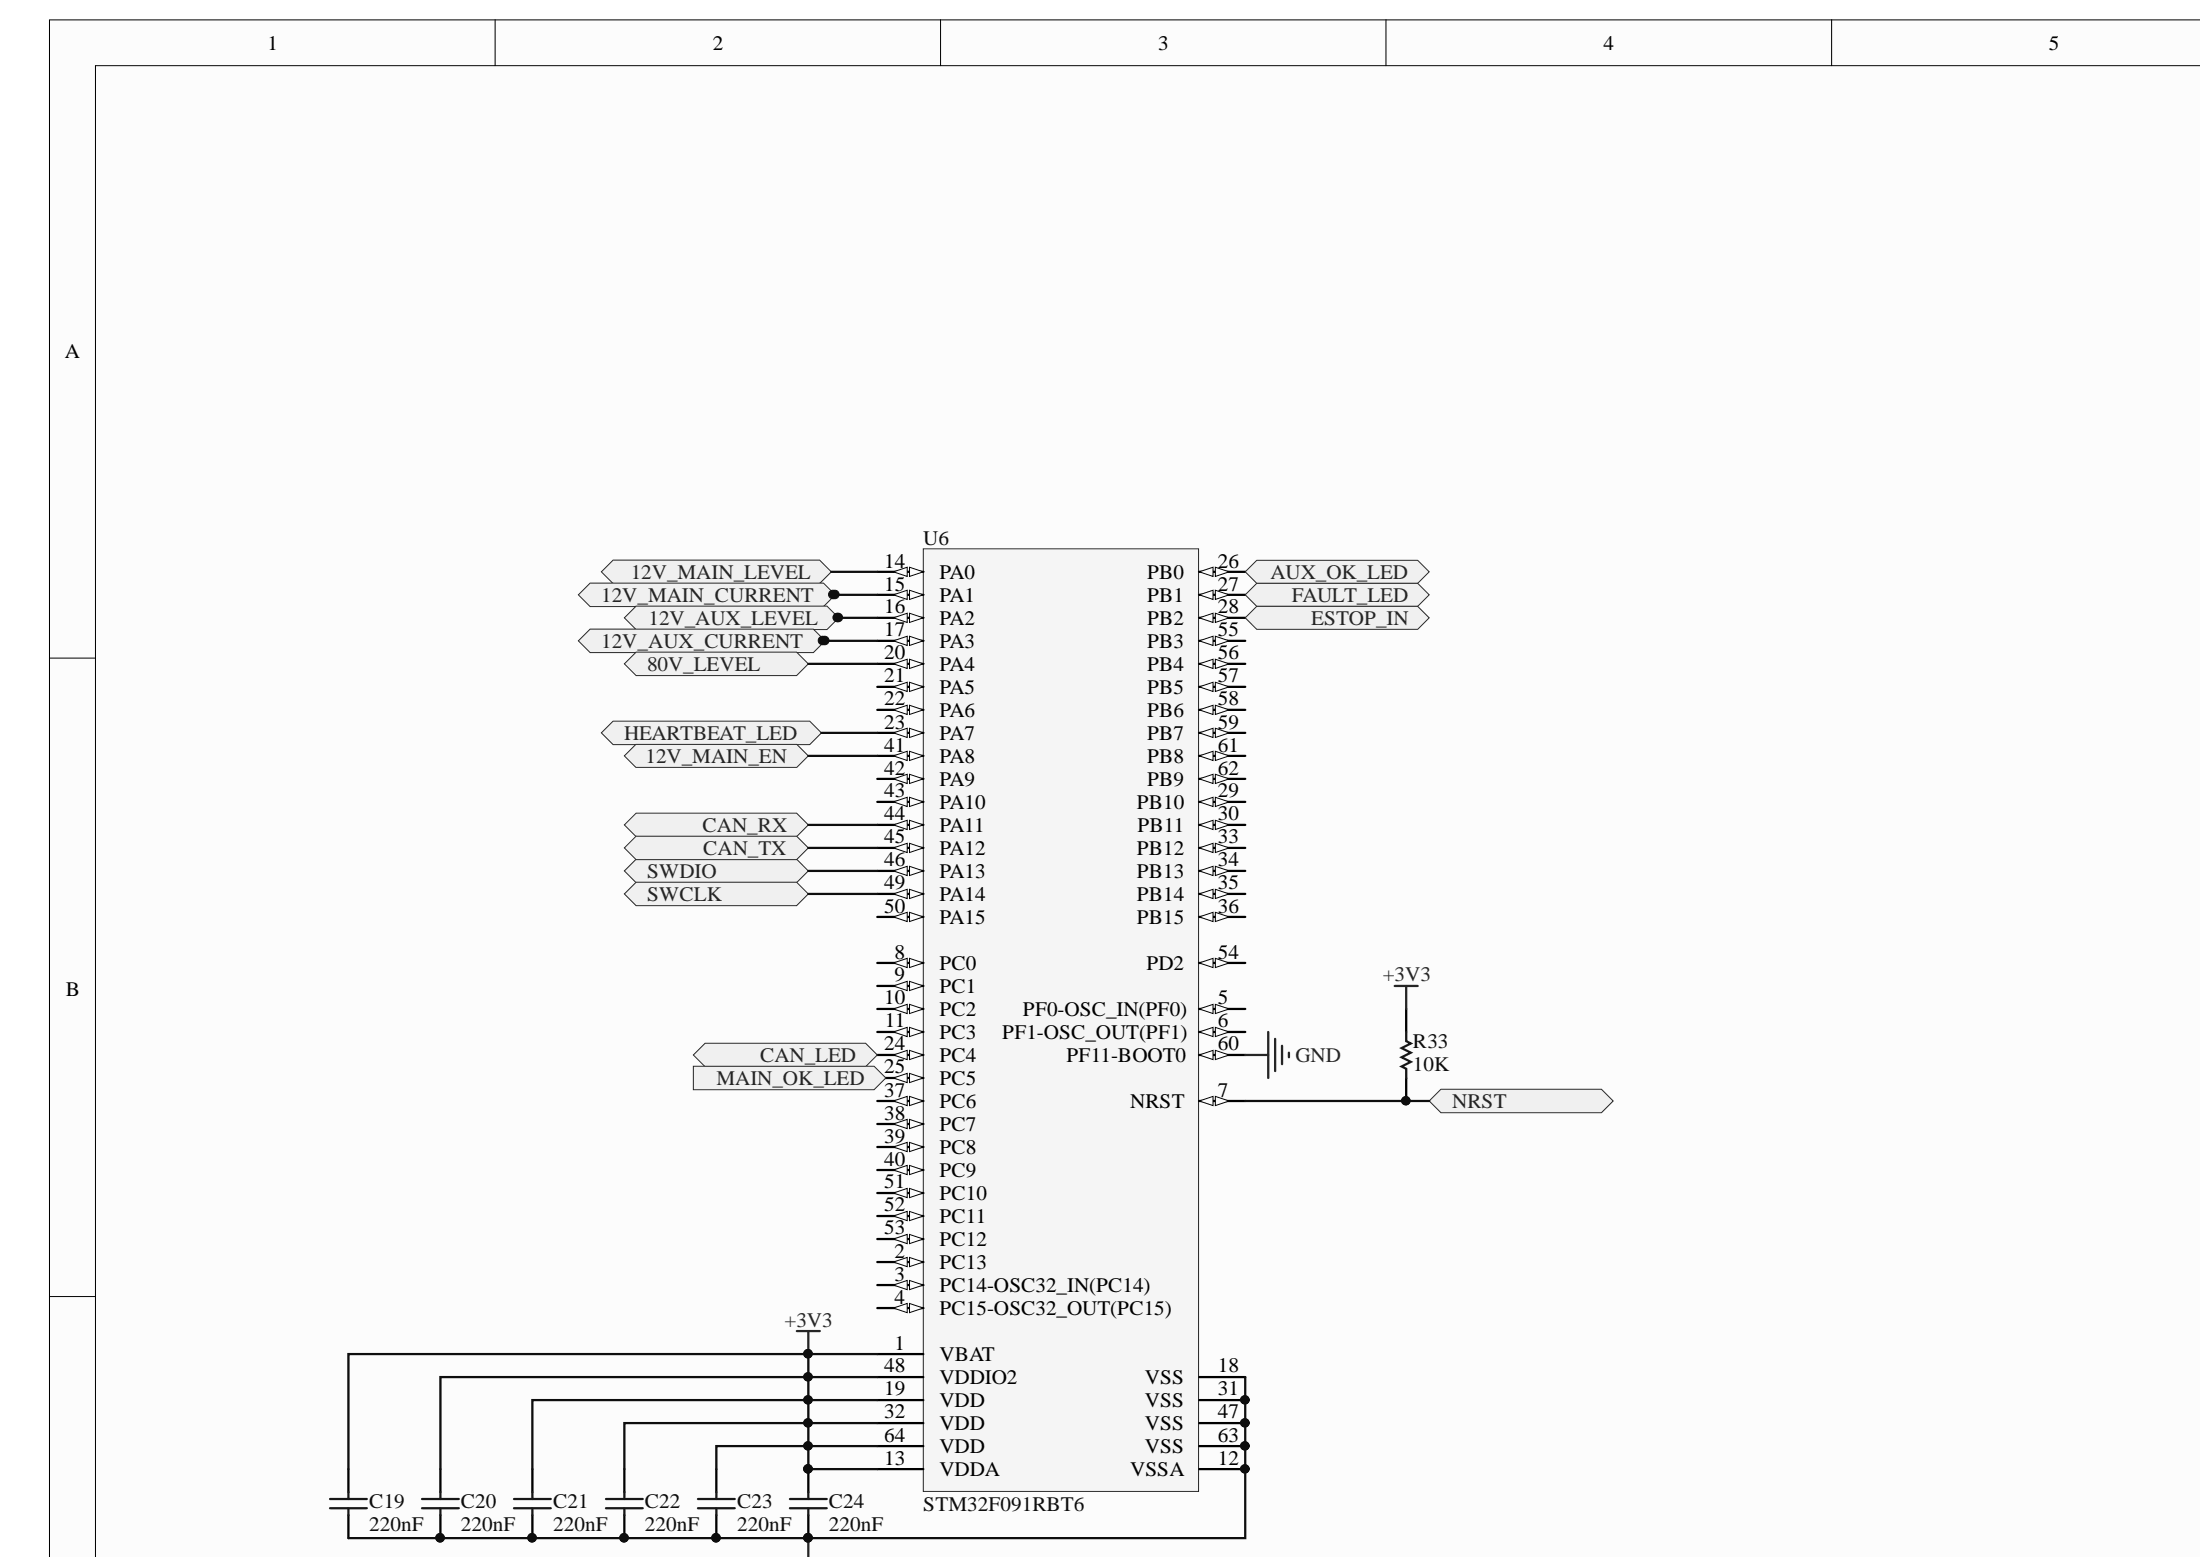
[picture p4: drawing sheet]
<svg xmlns="http://www.w3.org/2000/svg" width="252mm" height="178mm" viewBox="0 0 252 178" stroke-linecap="round" stroke-linejoin="round" font-family="sans-serif">
<g fill="#fcfcfc" stroke="#000" stroke-width=".11">
<path d="M5.7 2.3h246.2v175.9h-246.2z"/>
<path d="M10.9 7.5h241v170.7h-241z"/>
</g>
<path d="M56.7 2.2v5.3M107.7 2.2v5.3M158.7 2.2v5.3M209.7 2.2v5.3M5.7 75.3h5.2M5.7 148.4h5.2" fill="none" stroke="#000" stroke-width=".11"/>
<path d="M105.7 62.8h31.5v107.8h-31.5z" fill="#f5f5f5" stroke="#262626" stroke-width=".11"/>
<path d="M100.4 115.4h5.3" fill="none" stroke="#000" stroke-width=".26"/>
<g fill="#fcfcfc" stroke="#000" stroke-width=".11">
<path d="M104.1 114.9l1.6 .5-1.6 .6z"/>
<path d="M102.3 115.4l1.6-.5v1.1z"/>
</g>
<path d="M100.4 118.1h5.3" fill="none" stroke="#000" stroke-width=".26"/>
<g fill="#fcfcfc" stroke="#000" stroke-width=".11">
<path d="M104.1 117.6l1.6 .5-1.6 .5z"/>
<path d="M102.3 118.1l1.6-.5v1z"/>
</g>
<path d="M100.4 65.4h5.3" fill="none" stroke="#000" stroke-width=".26"/>
<g fill="#fcfcfc" stroke="#000" stroke-width=".11">
<path d="M104.1 64.9l1.6 .5-1.6 .6z"/>
<path d="M102.3 65.4l1.6-.5v1.1z"/>
</g>
<path d="M100.4 68.1h5.3" fill="none" stroke="#000" stroke-width=".26"/>
<g fill="#fcfcfc" stroke="#000" stroke-width=".11">
<path d="M104.1 67.5l1.6 .6-1.6 .5z"/>
<path d="M102.3 68.1l1.6-.6v1.1z"/>
</g>
<path d="M100.4 70.7h5.3" fill="none" stroke="#000" stroke-width=".26"/>
<g fill="#fcfcfc" stroke="#000" stroke-width=".11">
<path d="M104.1 70.2l1.6 .5-1.6 .5z"/>
<path d="M102.3 70.7l1.6-.5v1z"/>
</g>
<path d="M100.4 73.3h5.3" fill="none" stroke="#000" stroke-width=".26"/>
<g fill="#fcfcfc" stroke="#000" stroke-width=".11">
<path d="M104.1 72.8l1.6 .5-1.6 .6z"/>
<path d="M102.3 73.3l1.6-.5v1.1z"/>
</g>
<path d="M100.4 144.4h5.3" fill="none" stroke="#000" stroke-width=".26"/>
<g fill="#fcfcfc" stroke="#000" stroke-width=".11">
<path d="M104.1 143.9l1.6 .5-1.6 .5z"/>
<path d="M102.3 144.4l1.6-.5v1z"/>
</g>
<path d="M100.4 76h5.3" fill="none" stroke="#000" stroke-width=".26"/>
<g fill="#fcfcfc" stroke="#000" stroke-width=".11">
<path d="M104.1 75.4l1.6 .6-1.6 .5z"/>
<path d="M102.3 76l1.6-.6v1.1z"/>
</g>
<path d="M100.4 78.6h5.3" fill="none" stroke="#000" stroke-width=".26"/>
<g fill="#fcfcfc" stroke="#000" stroke-width=".11">
<path d="M104.1 78.1l1.6 .5-1.6 .5z"/>
<path d="M102.3 78.6l1.6-.5v1z"/>
</g>
<path d="M100.4 81.2h5.3" fill="none" stroke="#000" stroke-width=".26"/>
<g fill="#fcfcfc" stroke="#000" stroke-width=".11">
<path d="M104.1 80.7l1.6 .5-1.6 .6z"/>
<path d="M102.3 81.2l1.6-.5v1.1z"/>
</g>
<path d="M100.4 83.9h5.3" fill="none" stroke="#000" stroke-width=".26"/>
<g fill="#fcfcfc" stroke="#000" stroke-width=".11">
<path d="M104.1 83.3l1.6 .6-1.6 .5z"/>
<path d="M102.3 83.9l1.6-.6v1.1z"/>
</g>
<path d="M100.4 120.7h5.3" fill="none" stroke="#000" stroke-width=".26"/>
<g fill="#fcfcfc" stroke="#000" stroke-width=".11">
<path d="M104.1 120.2l1.6 .5-1.6 .5z"/>
<path d="M102.3 120.7l1.6-.5v1z"/>
</g>
<path d="M100.4 123.3h5.3" fill="none" stroke="#000" stroke-width=".26"/>
<g fill="#fcfcfc" stroke="#000" stroke-width=".11">
<path d="M104.1 122.8l1.6 .5-1.6 .6z"/>
<path d="M102.3 123.3l1.6-.5v1.1z"/>
</g>
<circle cx="100.4" cy="123.3" r=".48" fill="#0e0e0e" stroke="#0e0e0e" stroke-width=".11"/>
<path d="M137.3 65.4h5.3" fill="none" stroke="#000" stroke-width=".26"/>
<g fill="#fcfcfc" stroke="#000" stroke-width=".11">
<path d="M137.3 65.4l1.6-.5v1.1z"/>
<path d="M139.1 64.9l1.6 .5-1.6 .6z"/>
</g>
<path d="M137.3 68.1h5.3" fill="none" stroke="#000" stroke-width=".26"/>
<g fill="#fcfcfc" stroke="#000" stroke-width=".11">
<path d="M137.3 68.1l1.6-.6v1.1z"/>
<path d="M139.1 67.5l1.6 .6-1.6 .5z"/>
</g>
<path d="M137.3 70.7h5.3" fill="none" stroke="#000" stroke-width=".26"/>
<g fill="#fcfcfc" stroke="#000" stroke-width=".11">
<path d="M137.3 70.7l1.6-.5v1z"/>
<path d="M139.1 70.2l1.6 .5-1.6 .5z"/>
</g>
<path d="M137.3 91.8h5.3" fill="none" stroke="#000" stroke-width=".26"/>
<g fill="#fcfcfc" stroke="#000" stroke-width=".11">
<path d="M137.3 91.8l1.6-.6v1.1z"/>
<path d="M139.1 91.2l1.6 .6-1.6 .5z"/>
</g>
<path d="M100.4 147h5.3" fill="none" stroke="#000" stroke-width=".26"/>
<g fill="#fcfcfc" stroke="#000" stroke-width=".11">
<path d="M104.1 146.5l1.6 .5-1.6 .6z"/>
<path d="M102.3 147l1.6-.5v1.1z"/>
</g>
<path d="M137.3 94.4h5.3" fill="none" stroke="#000" stroke-width=".26"/>
<g fill="#fcfcfc" stroke="#000" stroke-width=".11">
<path d="M137.3 94.4l1.6-.5v1z"/>
<path d="M139.1 93.9l1.6 .5-1.6 .5z"/>
</g>
<path d="M137.3 97h5.3" fill="none" stroke="#000" stroke-width=".26"/>
<g fill="#fcfcfc" stroke="#000" stroke-width=".11">
<path d="M137.3 97l1.6-.5v1z"/>
<path d="M139.1 96.5l1.6 .5-1.6 .5z"/>
</g>
<path d="M137.3 99.7h5.3" fill="none" stroke="#000" stroke-width=".26"/>
<g fill="#fcfcfc" stroke="#000" stroke-width=".11">
<path d="M137.3 99.7l1.6-.6v1.1z"/>
<path d="M139.1 99.1l1.6 .6-1.6 .5z"/>
</g>
<path d="M137.3 102.3h5.3" fill="none" stroke="#000" stroke-width=".26"/>
<g fill="#fcfcfc" stroke="#000" stroke-width=".11">
<path d="M137.3 102.3l1.6-.5v1z"/>
<path d="M139.1 101.8l1.6 .5-1.6 .5z"/>
</g>
<path d="M137.3 104.9h5.3" fill="none" stroke="#000" stroke-width=".26"/>
<g fill="#fcfcfc" stroke="#000" stroke-width=".11">
<path d="M137.3 104.9l1.6-.5v1z"/>
<path d="M139.1 104.4l1.6 .5-1.6 .5z"/>
</g>
<path d="M100.4 126h5.3" fill="none" stroke="#000" stroke-width=".26"/>
<g fill="#fcfcfc" stroke="#000" stroke-width=".11">
<path d="M104.1 125.4l1.6 .6-1.6 .5z"/>
<path d="M102.3 126l1.6-.6v1.1z"/>
</g>
<path d="M100.4 128.6h5.3" fill="none" stroke="#000" stroke-width=".26"/>
<g fill="#fcfcfc" stroke="#000" stroke-width=".11">
<path d="M104.1 128.1l1.6 .5-1.6 .5z"/>
<path d="M102.3 128.6l1.6-.5v1z"/>
</g>
<path d="M100.4 131.2h5.3" fill="none" stroke="#000" stroke-width=".26"/>
<g fill="#fcfcfc" stroke="#000" stroke-width=".11">
<path d="M104.1 130.7l1.6 .5-1.6 .6z"/>
<path d="M102.3 131.2l1.6-.5v1.1z"/>
</g>
<path d="M100.4 149.7h5.3" fill="none" stroke="#000" stroke-width=".26"/>
<g fill="#fcfcfc" stroke="#000" stroke-width=".11">
<path d="M104.1 149.1l1.6 .6-1.6 .5z"/>
<path d="M102.3 149.7l1.6-.6v1.1z"/>
</g>
<path d="M100.4 133.9h5.3" fill="none" stroke="#000" stroke-width=".26"/>
<g fill="#fcfcfc" stroke="#000" stroke-width=".11">
<path d="M104.1 133.3l1.6 .6-1.6 .5z"/>
<path d="M102.3 133.9l1.6-.6v1.1z"/>
</g>
<path d="M100.4 86.5h5.3" fill="none" stroke="#000" stroke-width=".26"/>
<g fill="#fcfcfc" stroke="#000" stroke-width=".11">
<path d="M104.1 86l1.6 .5-1.6 .5z"/>
<path d="M102.3 86.5l1.6-.5v1z"/>
</g>
<path d="M100.4 89.1h5.3" fill="none" stroke="#000" stroke-width=".26"/>
<g fill="#fcfcfc" stroke="#000" stroke-width=".11">
<path d="M104.1 88.6l1.6 .5-1.6 .5z"/>
<path d="M102.3 89.1l1.6-.5v1z"/>
</g>
<path d="M100.4 91.8h5.3" fill="none" stroke="#000" stroke-width=".26"/>
<g fill="#fcfcfc" stroke="#000" stroke-width=".11">
<path d="M104.1 91.2l1.6 .6-1.6 .5z"/>
<path d="M102.3 91.8l1.6-.6v1.1z"/>
</g>
<path d="M100.4 94.4h5.3" fill="none" stroke="#000" stroke-width=".26"/>
<g fill="#fcfcfc" stroke="#000" stroke-width=".11">
<path d="M104.1 93.9l1.6 .5-1.6 .5z"/>
<path d="M102.3 94.4l1.6-.5v1z"/>
</g>
<path d="M100.4 97h5.3" fill="none" stroke="#000" stroke-width=".26"/>
<g fill="#fcfcfc" stroke="#000" stroke-width=".11">
<path d="M104.1 96.5l1.6 .5-1.6 .5z"/>
<path d="M102.3 97l1.6-.5v1z"/>
</g>
<path d="M100.4 99.7h5.3" fill="none" stroke="#000" stroke-width=".26"/>
<g fill="#fcfcfc" stroke="#000" stroke-width=".11">
<path d="M104.1 99.1l1.6 .6-1.6 .5z"/>
<path d="M102.3 99.7l1.6-.6v1.1z"/>
</g>
<path d="M100.4 102.3h5.3" fill="none" stroke="#000" stroke-width=".26"/>
<g fill="#fcfcfc" stroke="#000" stroke-width=".11">
<path d="M104.1 101.8l1.6 .5-1.6 .5z"/>
<path d="M102.3 102.3l1.6-.5v1z"/>
</g>
<path d="M137.3 115.4h5.3" fill="none" stroke="#000" stroke-width=".26"/>
<g fill="#fcfcfc" stroke="#000" stroke-width=".11">
<path d="M137.3 115.4l1.6-.5v1.1z"/>
<path d="M139.1 114.9l1.6 .5-1.6 .6z"/>
</g>
<path d="M100.4 104.9h5.3" fill="none" stroke="#000" stroke-width=".26"/>
<g fill="#fcfcfc" stroke="#000" stroke-width=".11">
<path d="M104.1 104.4l1.6 .5-1.6 .5z"/>
<path d="M102.3 104.9l1.6-.5v1z"/>
</g>
<path d="M100.4 136.5h5.3" fill="none" stroke="#000" stroke-width=".26"/>
<g fill="#fcfcfc" stroke="#000" stroke-width=".11">
<path d="M104.1 136l1.6 .5-1.6 .5z"/>
<path d="M102.3 136.5l1.6-.5v1z"/>
</g>
<path d="M100.4 139.1h5.3" fill="none" stroke="#000" stroke-width=".26"/>
<g fill="#fcfcfc" stroke="#000" stroke-width=".11">
<path d="M104.1 138.6l1.6 .5-1.6 .6z"/>
<path d="M102.3 139.1l1.6-.5v1.1z"/>
</g>
<path d="M100.4 141.8h5.3" fill="none" stroke="#000" stroke-width=".26"/>
<g fill="#fcfcfc" stroke="#000" stroke-width=".11">
<path d="M104.1 141.2l1.6 .6-1.6 .5z"/>
<path d="M102.3 141.8l1.6-.6v1.1z"/>
</g>
<path d="M137.3 110.2h5.3" fill="none" stroke="#000" stroke-width=".26"/>
<g fill="#fcfcfc" stroke="#000" stroke-width=".11">
<path d="M137.3 110.2l1.6-.5v1z"/>
<path d="M139.1 109.7l1.6 .5-1.6 .5z"/>
</g>
<path d="M137.3 73.3h5.3" fill="none" stroke="#000" stroke-width=".26"/>
<g fill="#fcfcfc" stroke="#000" stroke-width=".11">
<path d="M137.3 73.3l1.6-.5v1.1z"/>
<path d="M139.1 72.8l1.6 .5-1.6 .6z"/>
</g>
<path d="M137.3 76h5.3" fill="none" stroke="#000" stroke-width=".26"/>
<g fill="#fcfcfc" stroke="#000" stroke-width=".11">
<path d="M137.3 76l1.6-.6v1.1z"/>
<path d="M139.1 75.4l1.6 .6-1.6 .5z"/>
</g>
<path d="M137.3 78.6h5.3" fill="none" stroke="#000" stroke-width=".26"/>
<g fill="#fcfcfc" stroke="#000" stroke-width=".11">
<path d="M137.3 78.6l1.6-.5v1z"/>
<path d="M139.1 78.1l1.6 .5-1.6 .5z"/>
</g>
<path d="M137.3 81.2h5.3" fill="none" stroke="#000" stroke-width=".26"/>
<g fill="#fcfcfc" stroke="#000" stroke-width=".11">
<path d="M137.3 81.2l1.6-.5v1.1z"/>
<path d="M139.1 80.7l1.6 .5-1.6 .6z"/>
</g>
<path d="M137.3 83.9h5.3" fill="none" stroke="#000" stroke-width=".26"/>
<g fill="#fcfcfc" stroke="#000" stroke-width=".11">
<path d="M137.3 83.9l1.6-.6v1.1z"/>
<path d="M139.1 83.3l1.6 .6-1.6 .5z"/>
</g>
<path d="M137.3 118.1h5.3" fill="none" stroke="#000" stroke-width=".26"/>
<g fill="#fcfcfc" stroke="#000" stroke-width=".11">
<path d="M137.3 118.1l1.6-.5v1z"/>
<path d="M139.1 117.6l1.6 .5-1.6 .5z"/>
</g>
<path d="M137.3 120.7h5.3" fill="none" stroke="#000" stroke-width=".26"/>
<g fill="#fcfcfc" stroke="#000" stroke-width=".11">
<path d="M137.3 120.7l1.6-.5v1z"/>
<path d="M139.1 120.2l1.6 .5-1.6 .5z"/>
</g>
<path d="M137.3 86.5h5.3" fill="none" stroke="#000" stroke-width=".26"/>
<g fill="#fcfcfc" stroke="#000" stroke-width=".11">
<path d="M137.3 86.5l1.6-.5v1z"/>
<path d="M139.1 86l1.6 .5-1.6 .5z"/>
</g>
<path d="M137.3 89.1h5.3" fill="none" stroke="#000" stroke-width=".26"/>
<g fill="#fcfcfc" stroke="#000" stroke-width=".11">
<path d="M137.3 89.1l1.6-.5v1z"/>
<path d="M139.1 88.6l1.6 .5-1.6 .5z"/>
</g>
<path d="M137.3 126h5.3" fill="none" stroke="#000" stroke-width=".26"/>
<g fill="#fcfcfc" stroke="#000" stroke-width=".11">
<path d="M137.3 126l1.6-.6v1.1z"/>
<path d="M139.1 125.4l1.6 .6-1.6 .5z"/>
</g>
<path d="M100.4 110.2h5.3" fill="none" stroke="#000" stroke-width=".26"/>
<g fill="#fcfcfc" stroke="#000" stroke-width=".11">
<path d="M104.1 109.7l1.6 .5-1.6 .5z"/>
<path d="M102.3 110.2l1.6-.5v1z"/>
</g>
<path d="M100.4 112.8h5.3" fill="none" stroke="#000" stroke-width=".26"/>
<g fill="#fcfcfc" stroke="#000" stroke-width=".11">
<path d="M104.1 112.3l1.6 .5-1.6 .5z"/>
<path d="M102.3 112.8l1.6-.5v1z"/>
</g>
<path d="M100.4 154.9h5.3M100.4 157.6h5.3M137.3 157.6h5.3M100.4 168.1h5.3M100.4 160.2h5.3M100.4 162.8h5.3M100.4 165.5h5.3M137.3 168.1h5.3M137.3 160.2h5.3M137.3 162.8h5.3M137.3 165.5h5.3" fill="none" stroke="#000" stroke-width=".26"/>
<g fill="#0e0e0e" stroke="#0e0e0e" stroke-width=".11">
<circle cx="142.5" cy="168.1" r=".48"/>
<circle cx="142.5" cy="160.2" r=".48"/>
<circle cx="142.5" cy="162.8" r=".48"/>
<circle cx="142.5" cy="165.4" r=".48"/>
<circle cx="100.4" cy="123.3" r=".48"/>
</g>
<path d="M163.6 126l1.4-1.4h18.4l1.3 1.4-1.3 1.3h-18.4z" fill-rule="evenodd" fill="#f0f0f0" stroke="#262626" stroke-width=".11"/>
<path d="M39.9 168.1v2.6M39.9 173.4v2.6M50.4 168.1v2.6M50.4 173.4v2.6M61 168.1v2.6M61 173.4v2.6M71.5 168.1v2.6M71.5 173.4v2.6M82 168.1v2.6M82 173.4v2.6M92.5 168.1v2.6M92.5 173.4v2.6" fill="none" stroke="#000" stroke-width=".26"/>
<g fill="#0e0e0e" stroke="#0e0e0e" stroke-width=".11">
<circle cx="92.5" cy="176" r=".49"/>
<circle cx="92.5" cy="168.1" r=".48"/>
<circle cx="82" cy="176" r=".49"/>
<circle cx="71.4" cy="176" r=".49"/>
<circle cx="60.9" cy="176" r=".49"/>
<circle cx="50.4" cy="176" r=".49"/>
<circle cx="92.5" cy="154.9" r=".49"/>
<circle cx="92.5" cy="157.5" r=".48"/>
<circle cx="92.5" cy="160.2" r=".48"/>
<circle cx="92.5" cy="162.8" r=".48"/>
<circle cx="92.5" cy="165.4" r=".48"/>
</g>
<g fill="none" stroke="#1c1c1c" stroke-width=".26">
<path d="M37.8 171.5h4.2M37.8 172.6h4.2M39.9 170.7v.8M39.9 172.6v.8M48.3 171.5h4.2M48.3 172.6h4.2M50.4 170.7v.8M50.4 172.6v.8M58.8 171.5h4.3M58.8 172.6h4.3M61 170.7v.8M61 172.6v.8"/>
<path d="M69.4 171.5h4.2M69.4 172.6h4.2M71.5 170.7v.8M71.5 172.6v.8M79.9 171.5h4.2M79.9 172.6h4.2M82 170.7v.8M82 172.6v.8M90.4 171.5h4.3M90.4 172.6h4.3M92.5 170.7v.8M92.5 172.6v.8"/>
</g>
<path d="M92.5 154.9v13.2h7.9M100.4 157.6h-50v10.5M100.4 154.9h-60.5v13.2M142.6 157.6v18.4h-102.7M100.4 165.5h-18.4v2.6M100.4 162.8h-28.9v5.3M100.4 160.2h-39.4v7.9" fill="none" stroke="#0e0e0e" stroke-width=".26"/>
<path d="M91.2 152.3h2.7M92.5 152.3v2.6M92.5 176v2.2" fill="none" stroke="#262626" stroke-width=".26"/>
<g fill="#f0f0f0" stroke="#262626" stroke-width=".11">
<path d="M71.5 99.7l1.3-1.4h18.4l1.3 1.4-1.3 1.3h-18.4z" fill-rule="evenodd"/>
<path d="M71.5 102.3l1.3-1.4h18.4l1.3 1.4-1.3 1.3h-18.4z" fill-rule="evenodd"/>
<path d="M68.9 65.4l1.3-1.3h23.6l1.4 1.3-1.4 1.4h-23.6z" fill-rule="evenodd"/>
<path d="M66.2 68.1l1.4-1.4h26.7l1.3 1.4-1.3 1.3h-26.7z" fill-rule="evenodd"/>
</g>
<circle cx="95.6" cy="68" r=".49" fill="#0e0e0e" stroke="#0e0e0e" stroke-width=".11"/>
<path d="M71.5 70.7l1.3-1.3h21.9l1.3 1.3-1.3 1.3h-21.9z" fill-rule="evenodd" fill="#f0f0f0" stroke="#262626" stroke-width=".11"/>
<circle cx="96" cy="70.7" r=".49" fill="#0e0e0e" stroke="#0e0e0e" stroke-width=".11"/>
<path d="M66.2 73.3l1.4-1.3h25.5l1.4 1.3-1.4 1.4h-25.5z" fill-rule="evenodd" fill="#f0f0f0" stroke="#262626" stroke-width=".11"/>
<circle cx="94.4" cy="73.3" r=".49" fill="#0e0e0e" stroke="#0e0e0e" stroke-width=".11"/>
<g fill="#f0f0f0" stroke="#262626" stroke-width=".11">
<path d="M71.5 76l1.3-1.4h18.4l1.3 1.4-1.3 1.3h-18.4z" fill-rule="evenodd"/>
<path d="M68.9 83.9l1.3-1.4h22.5l1.3 1.4-1.3 1.3h-22.5z" fill-rule="evenodd"/>
<path d="M79.4 120.7l1.3-1.3h18.4l1.3 1.3-1.3 1.4h-18.4z" fill-rule="evenodd"/>
<path d="M79.4 122h20.7l1.3 1.3-1.3 1.4h-20.7z" fill-rule="evenodd"/>
<path d="M142.6 65.4l1.3-1.3h18.4l1.3 1.3-1.3 1.3h-18.4z" fill-rule="evenodd"/>
<path d="M142.6 68.1l1.3-1.4h18.4l1.3 1.4-1.3 1.3h-18.4z" fill-rule="evenodd"/>
<path d="M142.6 70.7l1.3-1.3h18.4l1.3 1.3-1.3 1.3h-18.4z" fill-rule="evenodd"/>
</g>
<path d="M95.4 68.1h5M94 83.9h6.4" fill="none" stroke="#0e0e0e" stroke-width=".26"/>
<circle cx="95.4" cy="68" r=".49" fill="#0e0e0e" stroke="#0e0e0e" stroke-width=".11"/>
<g fill="#f0f0f0" stroke="#262626" stroke-width=".11">
<path d="M71.5 94.4l1.3-1.4h18.4l1.3 1.4-1.3 1.3h-18.4z" fill-rule="evenodd"/>
<path d="M71.5 97l1.3-1.3h18.4l1.3 1.3-1.3 1.4h-18.4z" fill-rule="evenodd"/>
</g>
<path d="M92.5 76h7.9M94.2 73.3h6.2M95.2 65.4h5.2M95.9 70.7h4.5M92.5 94.4h7.9M92.5 97h7.9M92.5 99.7h7.9M92.5 102.3h7.9M142.6 126h21" fill="none" stroke="#0e0e0e" stroke-width=".26"/>
<g fill="#0e0e0e" stroke="#0e0e0e" stroke-width=".11">
<circle cx="94.2" cy="73.3" r=".49"/>
<circle cx="95.9" cy="70.7" r=".49"/>
<circle cx="161" cy="125.9" r=".48"/>
</g>
<path d="M145.2 118.1v5.2M146 118.9v3.7M146.8 119.7v2.1M159.7 112.8h2.6M161 112.8v2.6M142.6 120.7h2.6M147.6 120.4v.6" fill="none" stroke="#262626" stroke-width=".26"/>
<path d="M161 115.4v2.7M161 123.3v2.7" fill="none" stroke="#000" stroke-width=".26"/>
<path d="M161 118.1v1l.5 .3-1 .5 1 .5-1 .6 1 .5-1 .5 .5 .3v1" fill="none" stroke="#1c1c1c" stroke-width=".26"/>
<path d="M71.5 86.5l1.3-1.3h18.4l1.3 1.3-1.3 1.3h-18.4z" fill-rule="evenodd" fill="#f0f0f0" stroke="#262626" stroke-width=".11"/>
<path d="M92.5 86.5h7.9" fill="none" stroke="#0e0e0e" stroke-width=".26"/>
<g font-size="2.4">
<text x="30.6" y="5.7">1</text>
<text x="81.6" y="5.7">2</text>
<text x="132.6" y="5.7">3</text>
<text x="183.6" y="5.7">4</text>
<text x="234.6" y="5.7">5</text>
<text x="7.4" y="40.9">A</text>
<text x="101.2" y="64.9">14</text>
<text x="139.4" y="64.9">26</text>
<text x="101.2" y="67.6">15</text>
<text x="101.2" y="70.2">16</text>
<text x="107.6" y="66.2">PA0</text>
<text x="107.6" y="68.8">PA1</text>
<text x="107.6" y="71.5">PA2</text>
<text x="131.3" y="66.2">PB0</text>
<text x="131.3" y="68.8">PB1</text>
<text x="131.3" y="71.5">PB2</text>
<text x="139.4" y="67.6">27</text>
<text x="139.4" y="70.2">28</text>
<text x="101.2" y="72.8">17</text>
<text x="101.2" y="75.4">20</text>
<text x="107.6" y="74.2">PA3</text>
<text x="107.6" y="76.8">PA4</text>
<text x="131.3" y="74.2">PB3</text>
<text x="131.3" y="76.8">PB4</text>
<text x="139.4" y="72.8">55</text>
<text x="139.4" y="75.4">56</text>
<text x="101.2" y="78.1">21</text>
<text x="101.2" y="80.7">22</text>
<text x="101.2" y="83.4">23</text>
<text x="107.6" y="79.4">PA5</text>
<text x="107.6" y="82">PA6</text>
<text x="131.3" y="79.4">PB5</text>
<text x="131.3" y="82">PB6</text>
<text x="139.4" y="78.1">57</text>
<text x="139.4" y="80.7">58</text>
<text x="139.4" y="83.4">59</text>
<text x="101.2" y="86">41</text>
<text x="101.2" y="88.6">42</text>
<text x="107.6" y="84.6">PA7</text>
<text x="107.6" y="87.3">PA8</text>
<text x="107.6" y="89.9">PA9</text>
<text x="131.3" y="84.6">PB7</text>
<text x="131.3" y="87.3">PB8</text>
<text x="131.3" y="89.9">PB9</text>
<text x="139.4" y="86">61</text>
<text x="139.4" y="88.6">62</text>
<text x="101.2" y="91.2">43</text>
<text x="101.2" y="93.9">44</text>
<text x="107.6" y="92.6">PA10</text>
<text x="107.6" y="95.2">PA11</text>
<text x="130.1" y="92.6">PB10</text>
<text x="130.2" y="95.2">PB11</text>
<text x="139.4" y="91.2">29</text>
<text x="139.4" y="93.9">30</text>
<text x="101.2" y="96.5">45</text>
<text x="101.2" y="99.1">46</text>
<text x="101.2" y="101.7">49</text>
<text x="107.6" y="97.8">PA12</text>
<text x="107.6" y="100.5">PA13</text>
<text x="130.1" y="97.8">PB12</text>
<text x="130.1" y="100.5">PB13</text>
<text x="139.4" y="96.5">33</text>
<text x="139.4" y="99.1">34</text>
<text x="139.4" y="101.7">35</text>
<text x="101.2" y="104.4">50</text>
<text x="107.6" y="103.1">PA14</text>
<text x="107.6" y="105.7">PA15</text>
<text x="130.1" y="103.1">PB14</text>
<text x="130.1" y="105.7">PB15</text>
<text x="139.4" y="104.4">36</text>
<text x="7.5" y="113.9">B</text>
<text x="102.4" y="109.7">8</text>
<text x="102.4" y="112.3">9</text>
<text x="107.6" y="110.9">PC0</text>
<text x="107.6" y="113.7">PC1</text>
<text x="131.2" y="110.9">PD2</text>
<text x="139.4" y="109.7">54</text>
<text x="101.2" y="114.9">10</text>
<text x="101.3" y="117.5">11</text>
<text x="107.6" y="116.3">PC2</text>
<text x="107.6" y="118.9">PC3</text>
<text x="114.8" y="118.9">PF1-OSC_OUT(PF1)</text>
<text x="117.1" y="116.3">PF0-OSC_IN(PF0)</text>
<text x="139.4" y="114.9">5</text>
<text x="139.4" y="117.5">6</text>
<text x="101.2" y="120.2">24</text>
<text x="101.2" y="122.8">25</text>
<text x="101.2" y="125.5">37</text>
<text x="107.6" y="121.5">PC4</text>
<text x="107.6" y="124.1">PC5</text>
<text x="122.1" y="121.5">PF11-BOOT0</text>
<text x="139.4" y="120.2">60</text>
<text x="139.4" y="125.5">7</text>
<text x="101.2" y="128.1">38</text>
<text x="101.2" y="130.7">39</text>
<text x="107.6" y="126.8">PC6</text>
<text x="107.6" y="129.4">PC7</text>
<text x="129.4" y="126.8">NRST</text>
<text x="101.2" y="133.4">40</text>
<text x="101.2" y="136">51</text>
<text x="107.6" y="132">PC8</text>
<text x="107.6" y="134.7">PC9</text>
<text x="107.6" y="137.3">PC10</text>
<text x="101.2" y="138.6">52</text>
<text x="101.2" y="141.2">53</text>
<text x="102.4" y="143.9">2</text>
<text x="107.6" y="140">PC11</text>
<text x="107.6" y="142.6">PC12</text>
<text x="102.4" y="146.6">3</text>
<text x="102.4" y="149.2">4</text>
<text x="107.6" y="145.2">PC13</text>
<text x="107.6" y="147.8">PC14-OSC32_IN(PC14)</text>
<text x="102.4" y="154.4">1</text>
<text x="107.6" y="150.4">PC15-OSC32_OUT(PC15)</text>
<text x="107.6" y="155.8">VBAT</text>
<text x="101.2" y="159.7">19</text>
<text x="101.2" y="157">48</text>
<text x="107.6" y="161">VDD</text>
<text x="107.6" y="158.4">VDDIO2</text>
<text x="131.1" y="158.4">VSS</text>
<text x="131.1" y="161">VSS</text>
<text x="139.4" y="157">18</text>
<text x="139.4" y="159.7">31</text>
<text x="101.2" y="167.6">13</text>
<text x="101.2" y="162.3">32</text>
<text x="101.2" y="165">64</text>
<text x="107.6" y="163.6">VDD</text>
<text x="107.6" y="166.3">VDD</text>
<text x="131.1" y="163.6">VSS</text>
<text x="131.1" y="166.3">VSS</text>
<text x="139.4" y="167.6">12</text>
<text x="139.4" y="162.3">47</text>
<text x="139.4" y="165">63</text>
<text x="107.6" y="168.9">VDDA</text>
<text x="129.4" y="168.9">VSSA</text>
</g>
<g font-size="2.4" fill="#0e0e0e">
<text x="105.7" y="62.3">U6</text>
<text x="161.8" y="119.9">R33</text>
<text x="161.8" y="122.5">10K</text>
<text x="42.3" y="172.6">C19</text>
<text x="52.8" y="172.6">C20</text>
<text x="63.3" y="172.6">C21</text>
<text x="73.8" y="172.6">C22</text>
<text x="84.4" y="172.6">C23</text>
<text x="94.9" y="172.6">C24</text>
<text x="105.7" y="172.9">STM32F091RBT6</text>
<text x="42.3" y="175.2">220nF</text>
<text x="52.8" y="175.2">220nF</text>
<text x="63.3" y="175.2">220nF</text>
<text x="73.8" y="175.2">220nF</text>
<text x="84.4" y="175.2">220nF</text>
<text x="94.9" y="175.2">220nF</text>
</g>
<g font-size="2.4" fill="#262626">
<text x="68.8" y="68.8">12V_MAIN_CURRENT</text>
<text x="72.2" y="66.2">12V_MAIN_LEVEL</text>
<text x="74.2" y="71.5">12V_AUX_LEVEL</text>
<text x="145.5" y="66.2">AUX_OK_LED</text>
<text x="147.9" y="68.8">FAULT_LED</text>
<text x="150.1" y="71.5">ESTOP_IN</text>
<text x="68.8" y="74.2">12V_AUX_CURRENT</text>
<text x="74.1" y="76.8">80V_LEVEL</text>
<text x="71.5" y="84.6">HEARTBEAT_LED</text>
<text x="73.9" y="87.3">12V_MAIN_EN</text>
<text x="80.4" y="95.2">CAN_RX</text>
<text x="74.1" y="100.5">SWDIO</text>
<text x="80.5" y="97.8">CAN_TX</text>
<text x="74.1" y="103.1">SWCLK</text>
<text x="158.3" y="112.3">+3V3</text>
<text x="82" y="124.1">MAIN_OK_LED</text>
<text x="87" y="121.5">CAN_LED</text>
<text x="148.3" y="121.5">GND</text>
<text x="166.3" y="126.8">NRST</text>
<text x="89.8" y="151.8">+3V3</text>
</g>
</svg>
